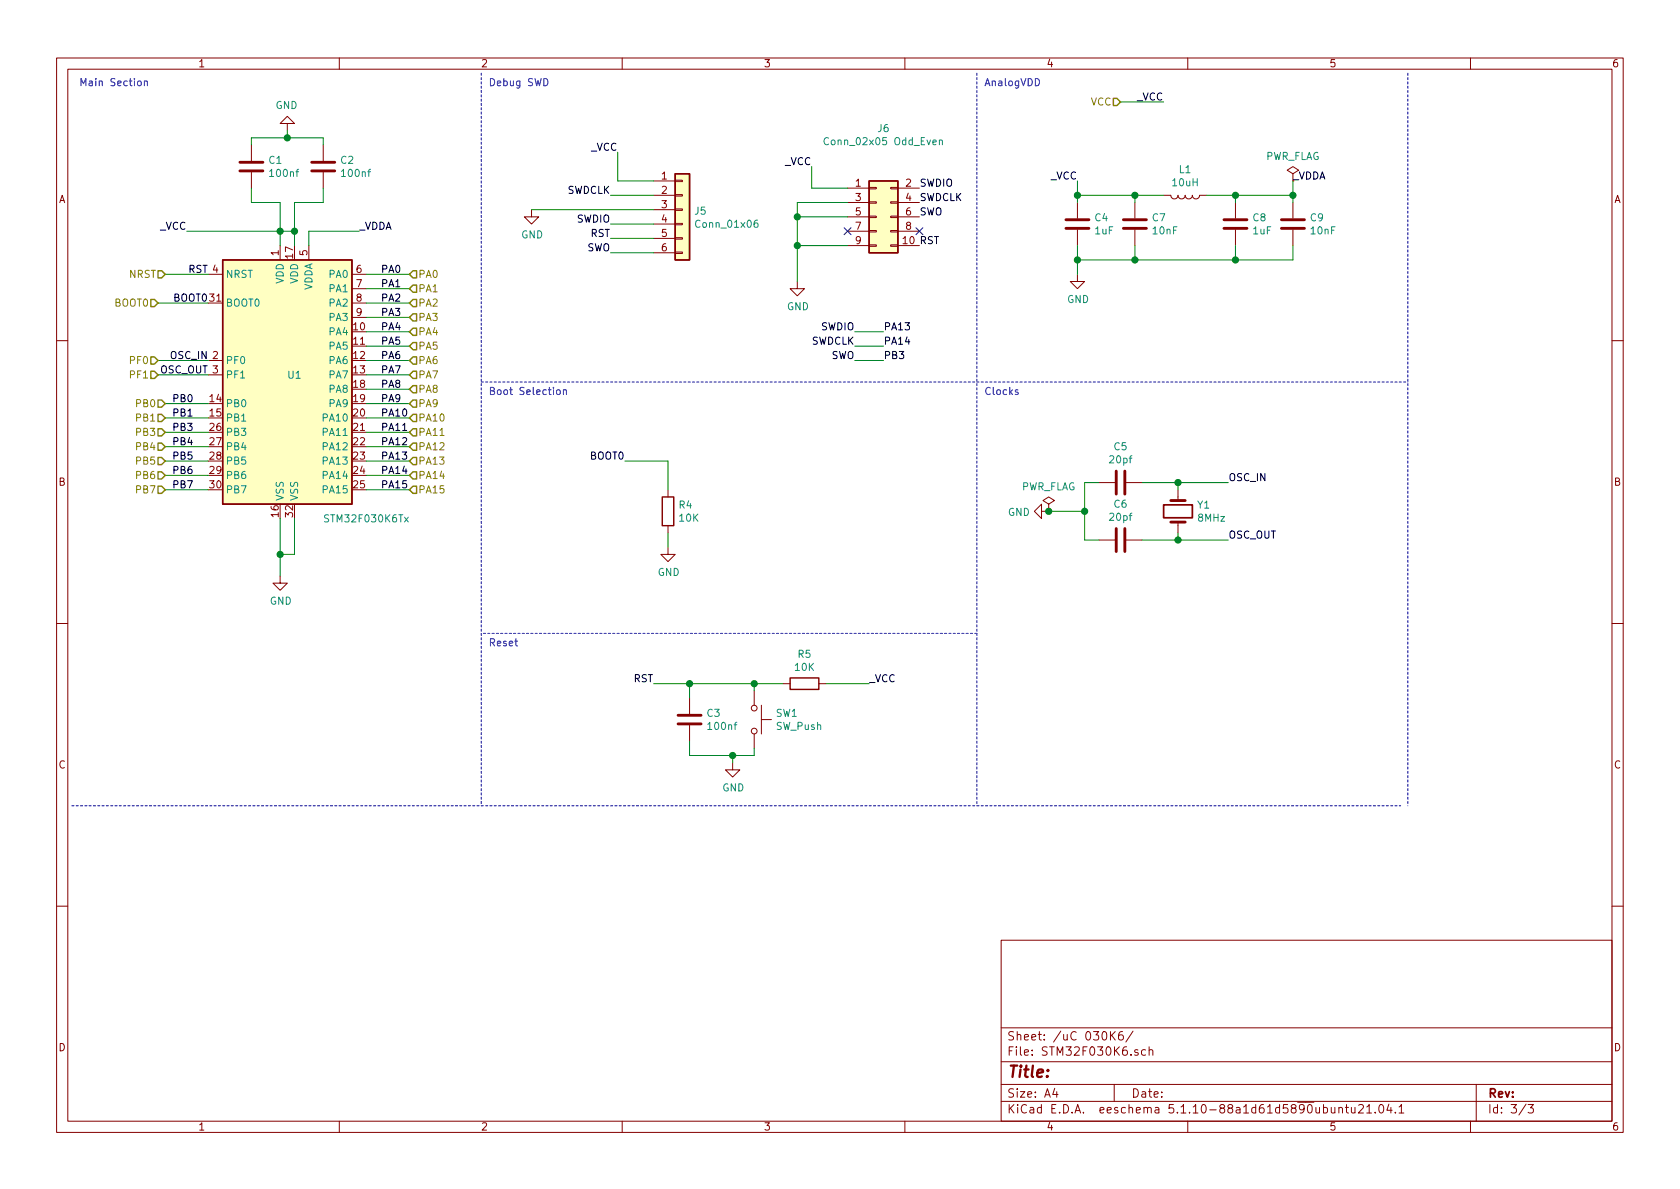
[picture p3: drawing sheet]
<svg xmlns="http://www.w3.org/2000/svg" width="297mm" height="210mm" viewBox="0 0 297 210" stroke-linecap="round" stroke-linejoin="round" font-family="sans-serif">
<g fill="none" stroke="#840000" stroke-width=".18">
<path d="M10 10.3h277v189.9h-277zM12 12.2h273v186.1h-273zM60 10.3v1.9M110 10.3v1.9M160 10.3v1.9M210 10.3v1.9M260 10.3v1.9M44.4 25.6v2.8M44.4 30.5v2.8M50.8 21.8h1.3l-1.3-1.2-1.3 1.2h1.3v1.3M57.1 25.6v2.8M57.1 30.5v2.8"/>
<path d="M94 37.1v1.2h1.2l-1.2 1.3-1.3-1.3h1.3M115.6 34.5h3.8M115.6 32h3.8M115.6 37.1h3.8M115.6 39.6h3.8M119.4 39.5h1.2v.2h-1.2zM119.4 34.4h1.2v.3h-1.2zM119.4 31.9h1.2v.2h-1.2zM119.4 37h1.2v.2h-1.2zM149.9 33.3h3.8M149.9 35.8h3.8M149.9 38.3h3.8"/>
<path d="M153.7 35.7h1.2v.2h-1.2zM153.7 33.1h1.2v.3h-1.2zM153.7 38.2h1.2v.3h-1.2zM157.5 35.7h1.2v.2h-1.2zM157.5 33.1h1.2v.3h-1.2zM157.5 38.2h1.2v.3h-1.2zM158.7 33.3h3.9M158.7 35.8h3.9M158.7 38.3h3.9M190.5 35.8v2.8M200.7 35.8v2.8M205.7 34.5h1.3a.63 .63 0 0 0 .6 .7 .63 .63 0 0 0 .7-.7 .63 .63 0 0 0 .6 .7 .63 .63 0 0 0 .6-.7 .63 .63 0 0 0 .7 .7 .63 .63 0 0 0 .6-.7 .63 .63 0 0 0 .7 .7 .63 .63 0 0 0 .6-.7h1.3"/>
<path d="M218.4 35.8v2.8M228.6 30.7l1-.6-1-.6-1 .6 1 .6v1.3M228.6 35.8v2.8M36.8 48.5h2.6M49.5 43.4v2.6M54.6 43.4v2.6M62.2 48.5h2.6M62.2 51h2.6M62.2 53.6h2.6M62.2 56.1h2.6M115.6 42.2h3.8M115.6 44.7h3.8"/>
<path d="M119.4 42h1.2v.3h-1.2zM119.4 44.6h1.2v.2h-1.2zM141 49.8v1.2h1.2l-1.2 1.3-1.3-1.3h1.3M149.9 43.4h3.8M149.9 40.9h3.8M153.7 43.3h1.2v.3h-1.2zM153.7 40.8h1.2v.2h-1.2zM157.5 43.3h1.2v.3h-1.2zM157.5 40.8h1.2v.2h-1.2zM158.7 43.4h3.9M158.7 40.9h3.9M190.5 48.5v1.3h1.3l-1.3 1.2-1.3-1.2h1.3"/>
<path d="M190.5 40.6v2.8M200.7 40.6v2.8M218.4 40.6v2.8M228.6 40.6v2.8M10 60.2h2M36.8 63.7h2.6M36.8 66.3h2.6M285 60.2h2M118.1 96.8v1.2h1.3l-1.3 1.3-1.3-1.3h1.3M118.1 86.6v1.3M118.1 93v1.2M184.1 90.4v-1.3l-1.2 1.3 1.2 1.3v-1.3h1.3"/>
<path d="M185.4 89.1l1-.6-1-.6-1 .6 1 .6v1.3M185.4 90.4h.1M194.3 85.3h2.8M194.3 95.5h2.8M199.1 85.3h2.8M199.1 95.5h2.8M208.3 86.6v1.9M208.3 92.3v1.9M10 110.3h2M49.5 101.8v1.3h1.3l-1.3 1.3-1.2-1.3h1.2M285 110.3h2M121.9 123.4v2.8"/>
<path d="M121.9 128.3v2.8M129.5 134.9v1.2h1.3l-1.3 1.3-1.2-1.3h1.2M133.3 122.2v2.5M133.3 129.8v2.5M134.6 127.2h1.8M134.6 124.7v5.1M138.4 120.9h1.3M144.8 120.9h1.2M10 160.2h2M177 166.3h108v32h-108zM285 160.2h2M60 198.3v1.9"/>
<path d="M110 198.3v1.9M160 198.3v1.9M177 194.8h108M177 191.8h108M177 187.8h108M177 181.8h108M186.5 192.5l-.4 1h1M186.8 193v1M196.3 182.4v1.5M196.5 183.1l.7 .8M197 191.8v3M197.2 182.4l-.9 .9"/>
<path d="M198.5 182.4a.59 .59 0 0 0-.7 .7v.7l.2 .1 .6-.1v-.5l-.1-.2-.5-.1-.2 .3M200.3 182.3l-1.2 2M201.2 185.7a.37 .37 0 0 0-.6 .1l.1 .2 .5 .2 .1 .1-.3 .3-.4-.1M202.5 185.7l-.4-.1-.3 .3 .1 .6 .2 .1 .4-.1M203.2 185.7h.1a.37 .37 0 0 1 .5 .1v.8M203.2 185.1v1.5M210 198.3v1.9M235.4 195.8v.9l.4 .1 .2-.1M236 195.8v1M236.7 196l.2-.2 .4 .1 .1 .9M236.7 195.8v1M237.9 195.8h.5"/>
<path d="M238.1 195.3v1.3l.3 .2M238.9 195.8l.1 .9 .4 .1 .2-.1M239.6 195.8v1M240.2 195.5l.2-.2h.4l.3 .5-.9 1h.9M241.7 195.8l.4-.5v1.5M241.7 196.8h.8M243.2 196.7v.1M244 195.4l.1-.1a.8 .8 0 0 1 .6 .8 .8 .8 0 0 1-.6 .7 1 1 0 0 1-.1-1.4zM245.6 195.2l-.4 1.1h1M245.9 195.8v1M246.7 196.7v.1M247.4 195.8l.4-.5v1.5"/>
<path d="M247.4 196.8h.8M260 198.3v1.9M261 191.8v6.5M269.8 195.2l-1.2 2M270.2 195.3h.9l-.5 .6 .4 .1v.7l-.2 .1-.6-.1"/>
<circle cx="133.4" cy="125.2" r=".51"/>
<circle cx="133.4" cy="129.3" r=".51"/>
</g>
<path d="M119.4 30.7h2.5v15.3h-2.5zM153.7 32h5v12.7h-5zM39.4 46h22.8v43.1h-22.8zM117.1 87.9h2v5.1h-2zM139.7 119.9h5.1v2h-5.1z" fill="none" stroke="#840000" stroke-width=".25"/>
<path d="M205.7 89.3h5.1v2.3h-5.1z" fill="none" stroke="#840000" stroke-width=".3"/>
<g fill="none" stroke="#840000" stroke-width=".51">
<path d="M42.4 30.2h4.1M42.4 28.7h4.1M55.1 30.2h4.1M55.1 28.7h4.1M188.5 38.9h4M198.6 38.9h4.1M216.4 38.9h4.1M226.6 38.9h4M188.5 40.4h4M198.6 40.4h4.1M216.4 40.4h4.1M226.6 40.4h4"/>
<path d="M197.4 83.3v4.1M197.4 93.5v4M198.9 83.3v4.1M198.9 93.5v4M207 88.5h2.5M207 92.3h2.5M119.9 128h4.1M119.9 126.5h4.1"/>
</g>
<g fill="#ffffc2" stroke="#ffffc2" stroke-width=".18">
<path d="M39.4 46h22.8v43.1h-22.8z"/>
<path d="M119.4 30.7h2.5v15.3h-2.5z"/>
<path d="M153.7 32h5v12.7h-5z"/>
</g>
<path d="M133.9 38.9l-.3 .1a.87 .87 0 0 0 0 1.2l.4-.1v-.6l-.4-.1-.3 .3M146.5 24.5a.6 .6 0 0 0-.8 .4 .6 .6 0 0 0 .6 .7l.2-.1M166.1 24.9l.2-.1h.3v.8M166.1 24.8v.8" fill="none" stroke="#008484" stroke-width=".18"/>
<path d="M85.1 12.9v129.6M172.7 12.9v129.6M248.9 12.9v129.6M85.1 67.6h163.8M172.7 112h-87.6M12.7 142.5h234.9" fill="none" stroke="#0000c2" stroke-width=".18" stroke-dasharray=".4 .4"/>
<g fill="none" stroke="#008400" stroke-width=".18">
<path d="M198.1 18h7.6M44.4 33.3v2.5h5.1v7.6M44.4 25.6v-1.2h12.7v1.2M50.8 23.1v1.3M57.1 33.3v2.5h-5v7.6M94 37.1h21.6M107.9 34.5h7.7M107.9 39.6h7.7M109.2 26.9v5.1h6.4M141 38.3h8.9M143.5 29.5v3.8h6.4M149.9 35.8h-8.9v14"/>
<path d="M190.5 34.5h15.2M190.5 32v3.8M200.7 34.5v1.3M213.4 34.5h15.2M218.4 34.5v1.3M228.6 32v3.8M27.9 53.6h8.9M29.2 48.5h7.6M33 40.9h19.1M63.5 40.9h-8.9v2.5M64.8 58.7h7.6M64.8 48.5h7.6"/>
<path d="M64.8 51h7.6M64.8 53.6h7.6M64.8 56.1h7.6M107.9 42.2h7.7M107.9 44.7h7.7M141 43.4h8.9M151.1 58.7h5.1M190.5 43.4v5.1M200.7 43.4v2.6M218.4 43.4v2.6M228.6 43.4v2.6h-38.1M27.9 63.7h8.9"/>
<path d="M27.9 66.3h8.9M29.2 71.4h7.6M29.2 73.9h7.6M29.2 76.4h7.6M29.2 79h7.6M64.8 61.2h7.6M64.8 63.7h7.6M64.8 68.8h7.6M64.8 66.3h7.6M64.8 71.4h7.6M64.8 73.9h7.6M64.8 76.4h7.6"/>
<path d="M64.8 79h7.6M151.1 61.2h5.1M151.1 63.7h5.1M29.2 84.1h7.6M29.2 86.6h7.6M29.2 81.5h7.6M49.5 91.7v10.1M52.1 91.7v6.3h-2.6M64.8 84.1h7.6M64.8 86.6h7.6M64.8 81.5h7.6M110.5 81.5h7.6v5.1"/>
<path d="M118.1 94.2v2.6M185.4 90.4h6.4M194.3 85.3h-2.5v10.2h2.5M201.9 95.5h15.3M201.9 85.3h15.3M208.3 85.3v1.3M208.3 94.2v1.3M115.6 120.9h22.8M121.9 131.1v2.5h11.4v-1.3M121.9 120.9v2.5M129.5 133.6v1.3M133.3 120.9v1.3"/>
<path d="M146 120.9h7.7"/>
</g>
<g fill="none" stroke="#848400" stroke-width=".25">
<path d="M196.8 17.4h.7l.6 .6-.6 .7h-.7zM26.7 53h.6l.6 .6-.6 .6h-.6zM27.9 47.9h.7l.6 .6-.6 .6h-.7zM73 58h.7v1.3h-.7l-.6-.6zM73 55.5h.7v1.3h-.7l-.6-.7zM73 53h.7v1.2h-.7l-.6-.6zM73 50.4h.7v1.3h-.7l-.6-.7zM73 47.9h.7v1.2h-.7l-.6-.6zM26.7 63.1h.6l.6 .6-.6 .7h-.6zM26.7 65.7h.6l.6 .6-.6 .6h-.6zM27.9 70.7h.7l.6 .7-.6 .6h-.7zM27.9 73.3h.7l.6 .6-.6 .6h-.7z"/>
<path d="M27.9 75.8h.7l.6 .6-.6 .7h-.7zM27.9 78.4h.7l.6 .6-.6 .6h-.7zM73 63.1h.7v1.3h-.7l-.6-.7zM73 60.6h.7v1.2h-.7l-.6-.6zM73 68.2h.7v1.3h-.7l-.6-.7zM73 70.7h.7v1.3h-.7l-.6-.6zM73 73.3h.7v1.2h-.7l-.6-.6zM73 75.8h.7v1.3h-.7l-.6-.7zM73 78.4h.7v1.2h-.7l-.6-.6zM73 65.7h.7v1.2h-.7l-.6-.6zM27.9 80.9h.7l.6 .6-.6 .7h-.7zM27.9 83.4h.7l.6 .7-.6 .6h-.7z"/>
<path d="M27.9 86h.7l.6 .6-.6 .6h-.7zM73 80.9h.7v1.3h-.7l-.6-.7zM73 83.4h.7v1.3h-.7l-.6-.6zM73 86h.7v1.2h-.7l-.6-.6z"/>
</g>
<path d="M77.8 77h.7" fill="none" stroke="#848400" stroke-width=".18"/>
<path d="M71.2 76.1h.7" fill="none" stroke="#000" stroke-width=".18"/>
<path d="M24.4 14.4l.3-.1 .2 .1v.7l-.3 .1-.3-.3zM25.5 14.4l.2-.1 .3 .1 .1 .8M25.5 14.3v.9M96.2 13.9a.64 .64 0 0 1 .7 .6 .64 .64 0 0 1-.7 .7zM183.1 13.9a.64 .64 0 0 1 .7 .6 .64 .64 0 0 1-.7 .7zM98.5 69.1l.1-.2 .4 .2 .1 .4-.2 .2-.3 .1-.1-.2zM99.6 69.1l.2-.2 .3 .1 .1 .8M99.6 68.9v.9M180 69l-.3-.1-.2 .2 .1 .2 .4 .1v.3h-.5" fill="none" stroke="#0000c2" stroke-width=".18"/>
<g fill="#008400" stroke="#008400" stroke-width=".25">
<circle cx="141" cy="38.3" r=".51"/>
<circle cx="185.4" cy="90.4" r=".51"/>
<circle cx="141" cy="43.4" r=".51"/>
<circle cx="49.5" cy="98" r=".51"/>
<circle cx="121.9" cy="120.9" r=".51"/>
<circle cx="52.1" cy="40.9" r=".51"/>
<circle cx="208.3" cy="95.5" r=".51"/>
<circle cx="49.5" cy="40.9" r=".51"/>
<circle cx="129.5" cy="133.6" r=".51"/>
<circle cx="208.3" cy="85.3" r=".51"/>
<circle cx="133.4" cy="120.9" r=".51"/>
<circle cx="191.8" cy="90.4" r=".51"/>
<circle cx="218.4" cy="34.5" r=".51"/>
<circle cx="200.7" cy="34.5" r=".51"/>
<circle cx="50.8" cy="24.4" r=".51"/>
<circle cx="200.7" cy="46" r=".51"/>
<circle cx="218.4" cy="46" r=".51"/>
<circle cx="190.5" cy="46" r=".51"/>
<circle cx="190.5" cy="34.5" r=".51"/>
<circle cx="228.6" cy="34.5" r=".51"/>
</g>
<path d="M149.3 40.3l1.2 1.2M150.5 40.3l-1.2 1.2M162 40.3l1.2 1.2M163.2 40.3l-1.2 1.2" fill="none" stroke="#000084" stroke-width=".18"/>
<text font-size="2.8" fill="#840000" x="178" y="190.5">Title:</text>
<g font-size="2.1" fill="#840000">
<text x="178" y="184">Sheet: /uC 030K6/</text>
<text x="178" y="186.7">File: STM32F030K6.sch</text>
<text x="178" y="196.9">KiCad E.D.A. eeschema 5.1.10-88a1d61d5890ubuntu21.04.1</text>
<text x="178" y="194.1">Size: A4</text>
<text x="200" y="194.1">Date:</text>
<text x="263" y="194.1">Rev:</text>
<text x="263" y="196.9">Id: 3/3</text>
</g>
<g font-size="1.8" fill="#840000">
<text x="35" y="11.9">1</text>
<text x="85" y="11.9">2</text>
<text x="135" y="11.9">3</text>
<text x="185" y="11.9">4</text>
<text x="235" y="11.9">5</text>
<text x="285" y="11.9">6</text>
<text x="10.4" y="35.9">A</text>
<text x="117" y="31.7">1</text>
<text x="117" y="34.3">2</text>
<text x="151.3" y="33">1</text>
<text x="151.3" y="35.6">3</text>
<text x="160.2" y="33">2</text>
<text x="160.2" y="35.6">4</text>
<text x="285.4" y="35.9">A</text>
<text x="117" y="36.8">3</text>
<text x="117" y="39.4">4</text>
<text x="117" y="41.9">5</text>
<text x="151.3" y="38.1">5</text>
<text x="151.3" y="40.6">7</text>
<text x="160.2" y="38.1">6</text>
<text x="160.2" y="40.6">8</text>
<text x="49.3" y="45.2" transform="rotate(-90 49.3 45.2)">1</text>
<text x="51.8" y="45.7" transform="rotate(-90 51.8 45.7)">17</text>
<text x="54.4" y="45.2" transform="rotate(-90 54.4 45.2)">5</text>
<text x="117" y="44.4">6</text>
<text x="151.3" y="43.2">9</text>
<text x="37.1" y="53.3">31</text>
<text x="63" y="48.3">6</text>
<text x="63" y="50.8">7</text>
<text x="63" y="53.3">8</text>
<text x="62.5" y="58.4">10</text>
<text x="63" y="55.9">9</text>
<text x="62.5" y="61">11</text>
<text x="62.5" y="63.5">12</text>
<text x="37.1" y="71.1">14</text>
<text x="62.5" y="66">13</text>
<text x="62.5" y="68.6">18</text>
<text x="62.5" y="71.1">19</text>
<text x="37.1" y="73.7">15</text>
<text x="37.1" y="76.2">26</text>
<text x="62.5" y="73.7">20</text>
<text x="62.5" y="76.2">21</text>
<text x="37.1" y="78.7">27</text>
<text x="37.1" y="81.3">28</text>
<text x="37.1" y="83.8">29</text>
<text x="62.5" y="78.7">22</text>
<text x="62.5" y="81.3">23</text>
<text x="62.5" y="83.8">24</text>
<text x="10.4" y="85.9">B</text>
<text x="37.1" y="86.4">30</text>
<text x="62.5" y="86.4">25</text>
<text x="285.4" y="85.9">B</text>
<text x="49.3" y="91.4" transform="rotate(-90 49.3 91.4)">16</text>
<text x="51.8" y="91.4" transform="rotate(-90 51.8 91.4)">32</text>
<text x="10.4" y="135.9">C</text>
<text x="285.4" y="135.9">C</text>
<text x="10.4" y="185.9">D</text>
<text x="285.4" y="185.9">D</text>
<text x="35" y="199.9">1</text>
<text x="85" y="199.9">2</text>
<text x="135" y="199.9">3</text>
<text x="185" y="199.9">4</text>
<text x="235" y="199.9">5</text>
<text x="285" y="199.9">6</text>
</g>
<g font-size="1.8" fill="#0000c2">
<text x="14" y="15.2">Main Section</text>
<text x="86.4" y="15.2">Debug SWD</text>
<text x="174" y="15.2">AnalogVDD</text>
<text x="86.4" y="69.8">Boot Selection</text>
<text x="174" y="69.8">Clocks</text>
<text x="86.4" y="114.3">Reset</text>
</g>
<g font-size="1.8">
<text x="201" y="17.8">_VCC</text>
<text x="104.5" y="26.7">_VCC</text>
<text x="138.8" y="29.2">_VCC</text>
<text x="100.2" y="34.3">SWDCLK</text>
<text x="162.6" y="35.6">SWDCLK</text>
<text x="162.6" y="33">SWDIO</text>
<text x="185.8" y="31.7">_VCC</text>
<text x="228.6" y="31.7">_VDDA</text>
<text x="28.3" y="40.6">_VCC</text>
<text x="63.5" y="40.6">_VDDA</text>
<text x="102" y="39.4">SWDIO</text>
<text x="104.4" y="41.9">RST</text>
<text x="162.6" y="38.1">SWO</text>
<text x="103.7" y="44.4">SWO</text>
<text x="159.7" y="43.2">10 RST</text>
<text x="30.7" y="53.3">BOOT0</text>
<text x="33.3" y="48.3">RST 4</text>
<text x="67.3" y="53.3">PA2</text>
<text x="67.3" y="48.3">PA0</text>
<text x="67.3" y="50.8">PA1</text>
<text x="67.3" y="55.9">PA3</text>
<text x="67.3" y="58.4">PA4</text>
<text x="145.1" y="58.4">SWDIO</text>
<text x="156.2" y="58.4">PA13</text>
<text x="30.3" y="63.5">OSC_IN 2</text>
<text x="67.3" y="61">PA5</text>
<text x="67.3" y="63.5">PA6</text>
<text x="143.4" y="61">SWDCLK</text>
<text x="146.9" y="63.5">SWO</text>
<text x="156.2" y="61">PA14</text>
<text x="156.2" y="63.5">PB3</text>
<text x="28.3" y="66">OSC_OUT 3</text>
<text x="30.9" y="71.1">PB0</text>
<text x="67.3" y="71.1">PA9</text>
<text x="67.3" y="68.6">PA8</text>
<text x="67.3" y="66">PA7</text>
<text x="30.9" y="73.7">PB1</text>
<text x="30.9" y="76.2">PB3</text>
<text x="67.3" y="76.2">PA11</text>
<text x="67.3" y="73.7">PA10</text>
<text x="30.9" y="83.8">PB6</text>
<text x="30.9" y="81.3">PB5</text>
<text x="30.9" y="78.7">PB4</text>
<text x="67.3" y="83.8">PA14</text>
<text x="67.3" y="81.3">PA13</text>
<text x="67.3" y="78.7">PA12</text>
<text x="104.4" y="81.3">BOOT0</text>
<text x="30.9" y="86.4">PB7</text>
<text x="67.3" y="86.4">PA15</text>
<text x="217.2" y="85.1">OSC_IN</text>
<text x="217.2" y="95.2">OSC_OUT</text>
<text x="112" y="120.6">RST</text>
<text x="153.7" y="120.6">_VCC</text>
</g>
<g font-size="1.8" fill="#008484">
<text x="48.7" y="19.3">GND</text>
<text x="155.2" y="23.4">J6</text>
<text x="47.6" y="29">C1</text>
<text x="60.3" y="29">C2</text>
<text x="146.4" y="25.7">Conn_02x05 Odd_Even</text>
<text x="223.6" y="28.3">PWR_FLAG</text>
<text x="47.9" y="31.3">100nf</text>
<text x="60.6" y="31.3">100nf</text>
<text x="207.4" y="32.9">10uH</text>
<text x="208.5" y="30.6">L1</text>
<text x="122.9" y="38">J5</text>
<text x="123.3" y="40.3">Conn_01x06</text>
<text x="193.6" y="39.1">C4</text>
<text x="193.6" y="41.4">1uF</text>
<text x="203.8" y="39.1">C7</text>
<text x="203.9" y="41.4">10nF</text>
<text x="221.6" y="39.1">C8</text>
<text x="221.6" y="41.4">1uF</text>
<text x="231.7" y="39.1">C9</text>
<text x="231.9" y="41.4">10nF</text>
<text x="92.2" y="42.2">GND</text>
<text x="39.9" y="49.1">NRST</text>
<text x="50.2" y="50.2" transform="rotate(-90 50.2 50.2)">VDD</text>
<text x="52.7" y="50.2" transform="rotate(-90 52.7 50.2)">VDD</text>
<text x="55.2" y="51.5" transform="rotate(-90 55.2 51.5)">VDDA</text>
<text x="58.3" y="49.1">PA0</text>
<text x="58.3" y="51.7">PA1</text>
<text x="188.7" y="53.6">GND</text>
<text x="39.9" y="54.2">BOOT0</text>
<text x="58.3" y="59.3">PA4</text>
<text x="58.3" y="54.2">PA2</text>
<text x="58.3" y="56.8">PA3</text>
<text x="139.1" y="54.9">GND</text>
<text x="39.9" y="64.4">PF0</text>
<text x="58.3" y="61.8">PA5</text>
<text x="58.3" y="64.4">PA6</text>
<text x="39.9" y="66.9">PF1</text>
<text x="51" y="67">U1</text>
<text x="58.3" y="66.9">PA7</text>
<text x="58.3" y="69.5">PA8</text>
<text x="39.9" y="72">PB0</text>
<text x="39.9" y="74.5">PB1</text>
<text x="39.9" y="77.1">PB3</text>
<text x="57.3" y="74.5">PA10</text>
<text x="57.3" y="77.1">PA11</text>
<text x="58.3" y="72">PA9</text>
<text x="39.9" y="79.6">PB4</text>
<text x="39.9" y="82.2">PB5</text>
<text x="57.3" y="79.6">PA12</text>
<text x="57.3" y="82.2">PA13</text>
<text x="196.3" y="81.9">20pf</text>
<text x="197" y="79.6">C5</text>
<text x="39.9" y="84.7">PB6</text>
<text x="39.9" y="87.2">PB7</text>
<text x="50.2" y="88.6" transform="rotate(-90 50.2 88.6)">VSS</text>
<text x="52.7" y="88.6" transform="rotate(-90 52.7 88.6)">VSS</text>
<text x="57.3" y="84.7">PA14</text>
<text x="57.3" y="87.2">PA15</text>
<text x="120.1" y="89.9">R4</text>
<text x="180.5" y="86.7">PWR_FLAG</text>
<text x="197" y="89.8">C6</text>
<text x="211.8" y="89.9">Y1</text>
<text x="57.8" y="92.4">STM32F030K6Tx</text>
<text x="120.2" y="92.2">10K</text>
<text x="178.2" y="91.2">GND</text>
<text x="196.3" y="92.1">20pf</text>
<text x="211.9" y="92.2">8MHz</text>
<text x="116.3" y="101.8">GND</text>
<text x="47.7" y="106.9">GND</text>
<text x="140.6" y="118.6">10K</text>
<text x="141.1" y="116.3">R5</text>
<text x="125" y="126.8">C3</text>
<text x="125.3" y="129.1">100nf</text>
<text x="137.2" y="126.8">SW1</text>
<text x="137.2" y="129.1">SW_Push</text>
<text x="127.7" y="139.9">GND</text>
</g>
<g font-size="1.8" fill="#848400">
<text x="192.9" y="18.7">VCC</text>
<text x="22.9" y="49.1">NRST</text>
<text x="73.9" y="51.7">PA1</text>
<text x="73.9" y="49.1">PA0</text>
<text x="20.3" y="54.2">BOOT0</text>
<text x="73.9" y="59.3">PA4</text>
<text x="73.9" y="56.8">PA3</text>
<text x="73.9" y="54.2">PA2</text>
<text x="23.2" y="64.4">PF0</text>
<text x="73.9" y="64.4">PA6</text>
<text x="73.9" y="61.8">PA5</text>
<text x="23.2" y="66.9">PF1</text>
<text x="73.9" y="69.5">PA8</text>
<text x="73.9" y="66.9">PA7</text>
<text x="24.3" y="72">PB0</text>
<text x="24.3" y="74.5">PB1</text>
<text x="24.3" y="77.1">PB3</text>
<text x="73.9" y="72">PA9</text>
<text x="73.9" y="74.5">PA10</text>
<text x="73.9" y="77.1">PA11</text>
<text x="24.3" y="79.6">PB4</text>
<text x="24.3" y="82.2">PB5</text>
<text x="73.9" y="79.6">PA12</text>
<text x="73.9" y="82.2">PA13</text>
<text x="24.3" y="84.7">PB6</text>
<text x="24.3" y="87.2">PB7</text>
<text x="73.9" y="84.7">PA14</text>
<text x="73.9" y="87.2">PA15</text>
</g>
</svg>
